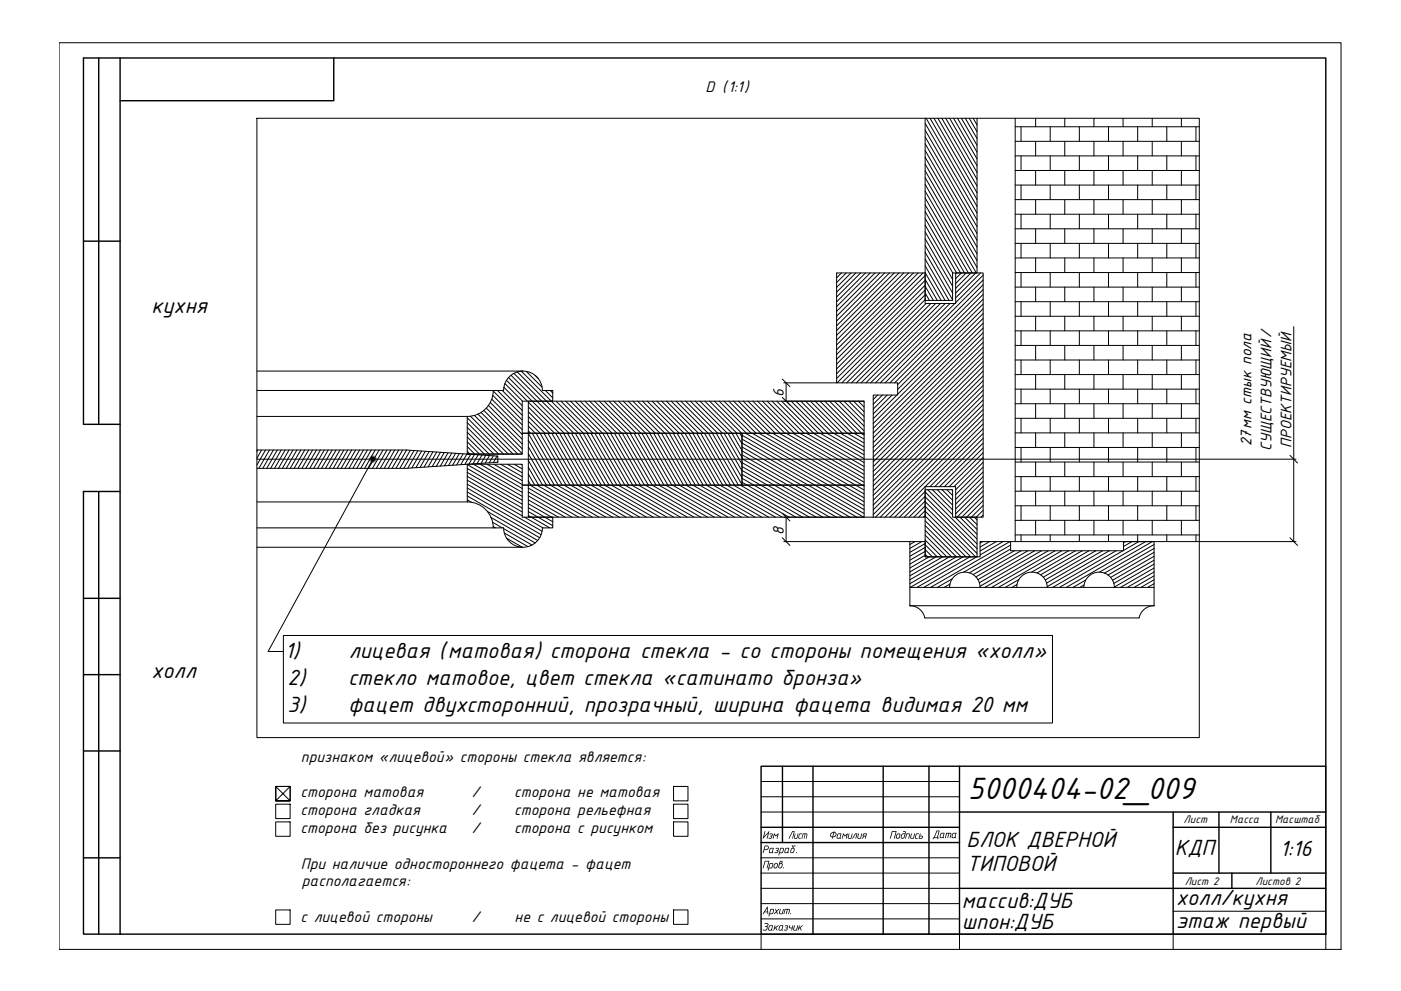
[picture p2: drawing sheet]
<svg xmlns="http://www.w3.org/2000/svg" width="594mm" height="420mm" viewBox="0 0 594 420" stroke-linecap="round" stroke-linejoin="round" font-family="sans-serif">
<g fill="none" stroke="#000" stroke-width=".42">
<path d="M392.3 50.1v77.3h11.6v-11.7h10.4v-65.6M430.5 50.1v179.5h78.1M354.8 115.7h37.5v13h12.9v-13h11.7v103.6h-11.7v-13h-12.9v13h-22v-51.8h10.3v-5.2h-25.8zM108.9 157.3h112.9M108.9 176.6h89.2M209.2 165.6a11 11 0 0 1-11.1 11M224 170.1h142.4v13.6h-145h93.2v22h-93.2h145v13.6h-142.4zM230 165.6h4.4v4.5h-13v22.4h-23.3v-15.9M230 165.6a8.2 8.2 0 0 0-8.2-8.3 8.2 8.2 0 0 0-8.3 8.3h-104.6M108.9 190.8h63.4l38.8 2.6v2.6l-38.8 2.6h-63.4M198.1 192.5h.1M198.1 196.8h.1"/>
<path d="M198.1 192.5h23.3M314.6 183.7h51.8v22h-51.8zM108.9 212.8h89.2M198.1 212.8v-16h23.3v22.5h13v4.5h-4.4M198.1 212.8a11 11 0 0 1 11.1 11M392.3 207.6h11.6v11.7h10.4v16.8h-22zM108.9 232h112.9M230 223.8a8.2 8.2 0 0 1-8.2 8.2 8.2 8.2 0 0 1-8.3-8.2h-104.6M428.5 229.6h2M385.8 249v7.8M385.8 256.8h103.6M402.7 249a6.5 6.5 0 0 1 6.4-6.4 6.5 6.5 0 0 1 6.5 6.4"/>
<path d="M415.6 249h15.5M431.1 249h13M431.1 249a6.5 6.5 0 0 1 6.5-6.4 6.5 6.5 0 0 1 6.5 6.4M444.1 249h28.4M459.6 249a6.5 6.5 0 0 1 6.5-6.4 6.5 6.5 0 0 1 6.4 6.4M472.5 249h16.9v-19.4h-13v3.9h-47.9v-3.9h-12.9v6.5h-23.3v-6.5h-6.5v19.4h29.8M489.4 256.8l-.9 .1a6.5 6.5 0 0 0-5.5 5.1h-90.8a6.5 6.5 0 0 0-6.4-5.2M489.4 249v7.8M489.4 256.8h.1"/>
</g>
<circle cx="385.8" cy="256.8" r=".17" fill="#000"/>
<g fill="none" stroke="#000" stroke-width=".42">
<path d="M25 18.1h543.7v384.4h-543.7zM322.7 331.3h84.2M322.7 337.8h84.2M562.2 324.9v77.6M322.7 344.3h84.2M322.7 363.7h84.2M322.7 370.2h84.2M322.7 376.6h84.2M322.7 383.1h84.2M322.7 389.6h84.2M406.9 396.1v6.4M497.5 396.1v6.4"/>
<path d="M497.5 386.3h64.7M562.2 396.1h-239.5v6.4"/>
</g>
<g fill="none" stroke="#000" stroke-width=".6">
<path d="M41.9 24.6v155.3M50.9 24.6h-15.5v155.3h15.5M50.9 24.6h511.3v371.5h-511.3zM141.5 24.6v18.1h-90.6M35.4 102.2h15.5M41.9 208.4v187.7M50.9 208.4h-15.5v187.7h15.5M35.4 253.7h15.5M35.4 286h15.5M35.4 318.4h15.5M331.8 324.9v32.3M344.7 324.9v71.2"/>
<path d="M374.5 324.9v71.2M393.9 324.9v71.2M406.9 324.9v71.2M562.2 324.9h-239.5v71.2M322.7 350.8h84.2M322.7 357.2h84.2M406.9 344.3h155.3M497.5 350.8h64.7M497.5 344.3v51.8M516.9 344.3v25.9M538.9 344.3v25.9M35.4 363.7h15.5"/>
<path d="M406.9 376.6h155.3M497.5 370.2h64.7M522.4 370.2v6.4"/>
</g>
<g fill="none" stroke="#000" stroke-width=".42">
<path d="M392.3 58l22 38.1M392.3 55.2l22 38.1M392.3 52.3l22 38.1M392.7 50.1l21.6 37.4M394.4 50.1l19.9 34.5M396 50.1l18.3 31.7M397.7 50.1l16.6 28.8M399.4 50.1l14.9 25.9M401 50.1l13.3 23M402.7 50.1l11.6 20.2M404.3 50.1l10 17.3M406 50.1l8.3 14.4"/>
<path d="M407.7 50.1l6.6 11.5M409.3 50.1l5 8.7M411 50.1l3.3 5.8M412.6 50.1l1.7 2.9M430.5 53.7h78.1M430.5 59.9h78.1M433 53.7v6.2M439.1 50.1v3.6M439.1 59.9v6.2M445.3 53.7v6.2M451.5 50.1v3.6M451.5 59.9v6.2"/>
<path d="M457.7 53.7v6.2M463.9 50.1v3.6M463.9 59.9v6.2M470 53.7v6.2M476.2 50.1v3.6M476.2 59.9v6.2M482.4 53.7v6.2M488.6 50.1v3.6M488.6 59.9v6.2M494.8 53.7v6.2M500.9 50.1v3.6M500.9 59.9v6.2"/>
<path d="M507.1 53.7v6.2M392.3 78.2l21.7 37.5M392.3 75.3l22 38.1M392.3 72.4l22 38.1M392.3 69.5l22 38.2M392.3 66.7l22 38.1M392.3 63.8l22 38.1M392.3 60.9l22 38.1M430.5 66.1h78.1M430.5 72.3h78.1M430.5 78.5h78.1M433 66.1v6.2"/>
<path d="M433 78.5v6.1M439.1 72.3v6.2M445.3 66.1v6.2M445.3 78.5v6.1M451.5 72.3v6.2M457.7 66.1v6.2M457.7 78.5v6.1M463.9 72.3v6.2M470 66.1v6.2M470 78.5v6.1M476.2 72.3v6.2M482.4 66.1v6.2"/>
<path d="M482.4 78.5v6.1M488.6 72.3v6.2M494.8 66.1v6.2M494.8 78.5v6.1M500.9 72.3v6.2M507.1 66.1v6.2M507.1 78.5v6.1M392.3 86.8l16.7 28.9M392.3 95.4l11.7 20.3M392.3 89.7l15 26M392.3 81.1l20 34.6M392.3 98.3l11.6 20.2"/>
<path d="M392.3 92.6l13.4 23.1M392.3 83.9l18.4 31.8M430.5 84.6h78.1M430.5 90.8h78.1M430.5 97h78.1M433 90.8v6.2M439.1 84.6v6.2M439.1 97v6.2M445.3 90.8v6.2M451.5 84.6v6.2M451.5 97v6.2M457.7 90.8v6.2"/>
<path d="M463.9 84.6v6.2M463.9 97v6.2M470 90.8v6.2M476.2 84.6v6.2M476.2 97v6.2M482.4 90.8v6.2M488.6 84.6v6.2M488.6 97v6.2M494.8 90.8v6.2M500.9 84.6v6.2M500.9 97v6.2M507.1 90.8v6.2"/>
<path d="M354.8 115.7h.1M356.8 115.7l-2 2.1M358.8 115.7l-4 4.1M360.9 115.7l-6.1 6.1M362.9 115.7l-8.1 8.2M364.9 115.7l-10.1 10.2M367 115.7l-12.2 12.2M369 115.7l-14.2 14.3M371 115.7l-16.2 16.3M373.1 115.7l-18.3 18.3M375.1 115.7l-20.3 20.4M377.1 115.7l-22.3 22.4"/>
<path d="M379.2 115.7l-24.4 24.4M381.2 115.7l-26.4 26.5M383.2 115.7l-28.4 28.5M385.3 115.7l-30.5 30.5M387.3 115.7l-32.5 32.6M389.3 115.7l-34.5 34.6M391.4 115.7l-36.6 36.7M392.3 115.6l6.8 11.8M392.3 109.8l10.1 17.6M392.3 118.4l5.1 9M392.3 112.7l8.5 14.7M392.3 106.9l11.6 20.2"/>
<path d="M392.3 104.1l11.6 20.1M392.3 101.2l11.6 20.2M392.3 116.8l-37.5 37.6M392.3 118.9l-37.5 37.5M405.6 115.7l-.4 .4M407.7 115.7l-2.5 2.4M409.7 115.7l-4.5 4.5M411.7 115.7l-6.5 6.5M413.8 115.7l-8.6 8.5M415.8 115.7l-10.6 10.6M416.9 118.7l-43.6 43.6M416.9 116.7l-11.7 11.6"/>
<path d="M430.5 103.2h78.1M430.5 109.4h78.1M430.5 115.5h78.1M433 103.2v6.2M433 115.5v6.2M439.1 109.4v6.1M445.3 103.2v6.2M445.3 115.5v6.2M451.5 109.4v6.1M457.7 103.2v6.2M457.7 115.5v6.2M463.9 109.4v6.1"/>
<path d="M470 103.2v6.2M470 115.5v6.2M476.2 109.4v6.1M482.4 103.2v6.2M482.4 115.5v6.2M488.6 109.4v6.1M494.8 103.2v6.2M494.8 115.5v6.2M500.9 109.4v6.1M507.1 103.2v6.2M507.1 115.5v6.2M392.3 124.2l1.8 3.2"/>
<path d="M392.3 127.1l.2 .3M392.3 120.9l-37.5 37.6M392.3 123l-37.5 37.5M392.3 125l-37.3 37.3M392.3 121.3l3.5 6.1M392.3 127l-35.3 35.3M392.7 128.7l-33.7 33.6M394.7 128.7l-33.6 33.6M396.7 128.7l-33.6 33.6M398.8 128.7l-33.7 33.6M400.8 128.7l-33.6 33.6M402.8 128.7l-33.6 33.6"/>
<path d="M404.9 128.7l-33.7 33.6M416.9 120.7l-41.6 41.6M416.9 122.8l-39.6 39.5M416.9 126.8l-36.3 36.3M416.9 128.9l-36.3 36.2M416.9 130.9l-36.3 36.2M416.9 124.8l-37.5 37.5M416.9 132.9l-46.6 46.6M416.9 135l-46.6 46.6M416.9 137l-46.6 46.6M416.9 139l-46.6 46.6M430.5 121.7h78.1"/>
<path d="M430.5 127.9h78.1M430.5 134.1h78.1M433 127.9v6.2M439.1 121.7v6.2M439.1 134.1v6.2M445.3 127.9v6.2M451.5 121.7v6.2M451.5 134.1v6.2M457.7 127.9v6.2M463.9 121.7v6.2M463.9 134.1v6.2M470 127.9v6.2"/>
<path d="M476.2 121.7v6.2M476.2 134.1v6.2M482.4 127.9v6.2M488.6 121.7v6.2M488.6 134.1v6.2M494.8 127.9v6.2M500.9 121.7v6.2M500.9 134.1v6.2M507.1 127.9v6.2M216.7 159.1l24.6 24.6M217.9 158.3l25.4 25.4M219.4 157.7l25.9 26"/>
<path d="M221.1 157.4l26.3 26.3M223.2 157.5l6.7 6.6M226.9 159.1l1.3 1.3M416.9 141.1l-46.6 46.6M416.9 143.1l-46.6 46.6M416.9 145.1l-46.6 46.6M416.9 147.2l-46.6 46.6M416.9 149.2l-46.6 46.6M416.9 151.2l-46.6 46.6M416.9 153.3l-46.6 46.6M416.9 155.3l-46.6 46.6M416.9 157.4l-46.6 46.5"/>
<path d="M416.9 159.4l-46.6 46.6M430.5 140.3h78.1M430.5 146.5h78.1M430.5 152.6h78.1M430.5 158.8h78.1M433 140.3v6.2M433 152.6v6.2M439.1 146.5v6.1M439.1 158.8v6.2M445.3 140.3v6.2M445.3 152.6v6.2M451.5 146.5v6.1"/>
<path d="M451.5 158.8v6.2M457.7 140.3v6.2M457.7 152.6v6.2M463.9 146.5v6.1M463.9 158.8v6.2M470 140.3v6.2M470 152.6v6.2M476.2 146.5v6.1M476.2 158.8v6.2M482.4 140.3v6.2M482.4 152.6v6.2M488.6 146.5v6.1"/>
<path d="M488.6 158.8v6.2M494.8 140.3v6.2M494.8 152.6v6.2M500.9 146.5v6.1M500.9 158.8v6.2M507.1 140.3v6.2M507.1 152.6v6.2M198.1 179.2l13.4 13.3M198.1 177.2l15.4 15.3M199.5 176.5l16 16M201.2 176.1l16.4 16.4M202.7 175.6l16.9 16.9"/>
<path d="M204 174.9l17.4 17.4M205.2 174l16.2 16.3M206.2 173l15.2 15.3M207.1 171.9l14.3 14.3M207.9 170.6l13.5 13.6M208.5 169.2l12.9 13M209 167.6l12.4 12.5M209.1 165.8l12.3 12.3M210.9 165.6l10.5 10.5M213 165.6l8.4 8.4M213.7 164.2l7.7 7.8M214.1 162.6l7.5 7.5"/>
<path d="M214.8 161.2l8.8 8.9M215.6 160.1l23.6 23.6M224 176.6l7.1 7.1M224 174.6l9.1 9.1M224 172.5l11.2 11.2M224 178.6l5.1 5.1M224 170.5l13.3 13.2 12.7 22M231.3 165.6l3.1 3.1M233.3 165.6l1.1 1M235.8 170.1l13.6 13.6M237.8 170.1l13.6 13.6M239.9 170.1l13.6 13.6"/>
<path d="M241.9 170.1l13.6 13.6M244 170.1l13.5 13.6M246 170.1l13.6 13.6M248 170.1l13.6 13.6M250.1 170.1l13.5 13.6M252.1 170.1l13.6 13.6M254.1 170.1l13.6 13.6M256.2 170.1l13.5 13.6M258.2 170.1l13.6 13.6M260.2 170.1l13.6 13.6 12.7 22M262.3 170.1l13.5 13.6M264.3 170.1l13.6 13.6"/>
<path d="M266.3 170.1l13.6 13.6M268.4 170.1l13.6 13.6M270.4 170.1l13.6 13.6M272.4 170.1l13.6 13.6M274.5 170.1l13.6 13.6M276.5 170.1l13.6 13.6M278.5 170.1l13.6 13.6M280.6 170.1l13.6 13.6M282.6 170.1l13.6 13.6M284.6 170.1l13.6 13.6M286.7 170.1l13.6 13.6M288.7 170.1l13.6 13.6"/>
<path d="M290.7 170.1l13.6 13.6M292.8 170.1l13.6 13.6M294.8 170.1l13.6 13.6M296.8 170.1l13.6 13.6 4.2 7.4M298.9 170.1l13.6 13.6M300.9 170.1l13.6 13.6M302.9 170.1l13.6 13.6M305 170.1l13.6 13.6M307 170.1l13.6 13.6M309 170.1l13.6 13.6M311.1 170.1l13.6 13.6 41.7 24.1M313.1 170.1l13.6 13.6"/>
<path d="M315.1 170.1l13.6 13.6M317.2 170.1l13.6 13.6M319.2 170.1l13.6 13.6M321.3 170.1l13.5 13.6M323.3 170.1l13.6 13.6M325.3 170.1l13.6 13.6M327.4 170.1l13.5 13.6M329.4 170.1l13.6 13.6M331.4 170.1l13.6 13.6M333.5 170.1l13.5 13.6M335.5 170.1l13.6 13.6M337.5 170.1l13.6 13.6"/>
<path d="M339.6 170.1l13.5 13.6M341.6 170.1l13.6 13.6M343.6 170.1l13.6 13.6M345.7 170.1l13.5 13.6 7.2 4.1M347.7 170.1l13.6 13.6M349.7 170.1l13.6 13.6M351.8 170.1l13.6 13.6M353.8 170.1l12.6 12.6M355.8 170.1l10.6 10.6M357.9 170.1l8.5 8.5M359.9 170.1l6.5 6.5M361.9 170.1l4.5 4.5"/>
<path d="M364 170.1l2.4 2.4M366 170.1l.4 .4M372.2 167.5l-1.9 1.9M374.2 167.5l-3.9 3.9M376.2 167.5l-5.9 5.9M378.3 167.5l-8 8M380.3 167.5l-10 10M416.9 173.6l-45.7 45.7M416.9 175.7l-43.6 43.6M416.9 177.7l-41.6 41.6M416.9 179.7l-39.6 39.6M416.9 161.4l-46.6 46.6"/>
<path d="M416.9 163.5l-46.6 46.5M416.9 165.5l-46.6 46.6M416.9 167.5l-46.6 46.6M416.9 169.6l-46.6 46.5M416.9 171.6l-46.6 46.6M430.5 165h78.1M430.5 171.2h78.1M430.5 177.4h78.1M433 165v6.2M433 177.4v6.1M439.1 171.2v6.2M445.3 165v6.2"/>
<path d="M445.3 177.4v6.1M451.5 171.2v6.2M457.7 165v6.2M457.7 177.4v6.1M463.9 171.2v6.2M470 165v6.2M470 177.4v6.1M476.2 171.2v6.2M482.4 165v6.2M482.4 177.4v6.1M488.6 171.2v6.2M494.8 165v6.2"/>
<path d="M494.8 177.4v6.1M500.9 171.2v6.2M507.1 165v6.2M507.1 177.4v6.1M109.3 190.8l-.4 .6M110.9 190.8l-2 3.5M112.6 190.8l-3.7 6.3M114.3 190.8l-4.5 7.8M115.9 190.8l-4.5 7.8M117.6 190.8l-4.5 7.8M119.2 190.8l-4.4 7.8M120.9 190.8l-4.5 7.8"/>
<path d="M122.6 190.8l-4.5 7.8M124.2 190.8l-4.5 7.8M125.9 190.8l-4.5 7.8M127.5 190.8l-4.4 7.8M129.2 190.8l-4.5 7.8M130.9 190.8l-4.5 7.8M132.5 190.8l-4.5 7.8M134.2 190.8l-4.5 7.8M135.9 190.8l-4.5 7.8M137.5 190.8l-4.5 7.8M139.2 190.8l-4.5 7.8M140.8 190.8l-4.4 7.8"/>
<path d="M142.5 190.8l-4.5 7.8M144.2 190.8l-4.5 7.8M145.8 190.8l-4.5 7.8M147.5 190.8l-4.5 7.8M149.1 190.8l-4.4 7.8M150.8 190.8l-4.5 7.8M152.5 190.8l-4.5 7.8M154.1 190.8l-4.5 7.8M155.8 190.8l-4.5 7.8M157.4 190.8l-4.4 7.8M159.1 190.8l-4.5 7.8M160.8 190.8l-4.5 7.8"/>
<path d="M162.4 190.8l-4.5 7.8M164.1 190.8l-4.5 7.8M165.7 190.8l-4.4 7.8M167.4 190.8l-4.5 7.8M169.1 190.8l-4.5 7.8M170.7 190.8l-4.5 7.8M172.4 190.8l-4.5 7.8M174 190.9l-4.4 7.7M175.6 191l-4.4 7.6M177.2 191.1l-4.3 7.4M178.8 191.2l-4.2 7.2M180.4 191.3l-4 7"/>
<path d="M182 191.4l-3.9 6.8M183.6 191.6l-3.8 6.5M185.2 191.7l-3.6 6.2M186.8 191.8l-3.5 6M188.4 191.9l-3.4 5.8M190 192l-3.3 5.6M191.6 192.1l-3.1 5.4M193.2 192.2l-3 5.2M194.8 192.3l-2.9 5M196.4 192.4l-2.8 4.7M198 192.5l-2.6 4.5M198.1 187.3l5.2 5.2"/>
<path d="M198.1 185.3l7.3 7.2M198.1 183.3l9.3 9.2M198.1 191.4l1.2 1.1M198.1 189.4l3.2 3.1M198.1 181.2l11.3 11.3M198.1 198.6l23.3 13.5M198.1 197l23.3 13.4M199.6 192.6l-2.5 4.3M200.8 196.8l20.6 12M201.2 192.7l-2.4 4.1M202.8 192.8l-2.2 3.9M203.7 196.8l17.7 10.3"/>
<path d="M204.4 192.9l-2.1 3.7M206 193l-2 3.4M206.5 196.8l14.9 8.6M207.6 193.1l-1.9 3.2M209.2 193.3l-1.7 2.9M209.4 196.8l12 7M210.8 193.4l-1.6 2.7M211.1 195.7l-.2 .3M212.3 196.8l9.1 5.3M215.2 196.8l6.2 3.7M218 196.8l3.4 2M220.9 196.8l.5 .3"/>
<path d="M224 198.1l4.4 7.6M224 189.5l9.4 16.2M224 182.7l1 1M224 186.6l11.1 19.1M224 180.7l3 3M224 195.2l6.1 10.5M224 183.7l12.7 22M224 192.3l7.7 13.4M225.7 183.7l12.7 22M227.3 183.7l12.7 22M229 183.7l12.7 22M230.7 183.7l12.7 22"/>
<path d="M232.3 183.7l12.7 22M234 183.7l12.7 22M235.6 183.7l12.7 22M239 183.7l12.7 22M240.6 183.7l12.7 22M242.3 183.7l12.7 22M243.9 183.7l12.7 22M245.6 183.7l12.7 22M247.3 183.7l12.7 22M248.9 183.7l12.7 22M250.6 183.7l12.7 22M252.2 183.7l12.8 22"/>
<path d="M253.9 183.7l12.7 22M255.6 183.7l12.7 22M257.2 183.7l12.7 22M258.9 183.7l12.7 22M260.5 183.7l12.8 22M262.2 183.7l12.7 22M263.9 183.7l12.7 22M265.5 183.7l12.7 22M267.2 183.7l12.7 22M268.9 183.7l12.7 22M270.5 183.7l12.7 22M272.2 183.7l12.7 22"/>
<path d="M275.5 183.7l12.7 22M277.2 183.7l12.7 22M278.8 183.7l12.7 22M280.5 183.7l12.7 22M282.1 183.7l12.7 22M283.8 183.7l12.7 22M285.5 183.7l12.7 22M287.1 183.7l12.7 22M288.8 183.7l12.7 22M290.4 183.7l12.7 22M292.1 183.7l12.7 22M293.8 183.7l12.7 22"/>
<path d="M295.4 183.7l12.8 22 23.5 13.6M297.1 183.7l12.7 22M298.7 183.7l12.8 22M300.4 183.7l12.7 22M302.1 183.7l12.5 21.7M303.7 183.7l10.9 18.9M305.4 183.7l9.2 16M307.1 183.7l7.5 13.1M308.7 183.7l5.9 10.2M312 183.7l2.6 4.5M313.7 183.7l.9 1.6M314.6 199.5l34.4 19.8"/>
<path d="M314.6 184.5l51.8 29.9M314.6 187.8l51.8 29.9M314.6 197.8l37.2 21.5M314.6 191.1l48.7 28.2M314.6 194.5l43 24.8M314.6 192.8l45.9 26.5M314.6 186.2l51.8 29.9M314.6 196.1l40.1 23.2M314.6 189.5l51.6 29.8M316.1 183.7l50.3 29M319 183.7l47.4 27.4M321.8 183.7l44.6 25.7"/>
<path d="M327.6 183.7l38.8 22.4M330.5 183.7l35.9 20.7M333.3 183.7l33.1 19.1M336.2 183.7l30.2 17.4M339.1 183.7l27.3 15.8M342 183.7l24.4 14.1M344.8 183.7l21.6 12.4M347.7 183.7l18.7 10.8M350.6 183.7l15.8 9.1M353.5 183.7l12.9 7.4M356.3 183.7l10.1 5.8M362.1 183.7l4.3 2.5"/>
<path d="M365 183.7l1.4 .8M416.9 181.8l-37.5 37.5M416.9 196l-11.7 11.6M416.9 198l-11.7 11.7M416.9 183.8l-22.6 22.5M416.9 185.8l-20.5 20.5M416.9 187.9l-18.5 18.4M416.9 189.9l-16.4 16.4M416.9 191.9l-14.4 14.4M416.9 194l-12.4 12.3M430.5 183.5h78.1M430.5 189.7h78.1"/>
<path d="M430.5 195.9h78.1M433 189.7v6.2M439.1 183.5v6.2M439.1 195.9v6.2M445.3 189.7v6.2M451.5 183.5v6.2M451.5 195.9v6.2M457.7 189.7v6.2M463.9 183.5v6.2M463.9 195.9v6.2M470 189.7v6.2M476.2 183.5v6.2"/>
<path d="M476.2 195.9v6.2M482.4 189.7v6.2M488.6 183.5v6.2M488.6 195.9v6.2M494.8 189.7v6.2M500.9 183.5v6.2M500.9 195.9v6.2M507.1 189.7v6.2M198.1 211.9l1.8 1.1M198.1 206.9l31.8 18.3M198.1 210.3l30.7 17.7M198.1 208.6l31.4 18.1"/>
<path d="M198.1 202l23.3 13.4M198.1 200.3l23.3 13.4M198.1 205.3l23.3 13.4M198.1 203.6l23.3 13.5M206.7 216.8l21.3 12.4M208.2 219.4l18.7 10.8M222.4 219.3l7.8 4.5M224 211.9l12.8 7.4M224 215.2l10.4 6M224 208.6l18.5 10.7M224 218.6l9.1 5.2M224 203.8l1.1 1.9"/>
<path d="M224 206.9l21.4 12.4M224 216.9l10.4 6M224 210.3l15.6 9M224 201l2.8 4.7M224 213.6l10.4 6M224.7 205.7l23.6 13.6M227.6 205.7l23.6 13.6M230.5 205.7l23.5 13.6M233.4 205.7l23.5 13.6M236.2 205.7l23.6 13.6M239.1 205.7l23.6 13.6M242 205.7l23.5 13.6"/>
<path d="M244.9 205.7l23.5 13.6M247.7 205.7l23.6 13.6M250.6 205.7l23.6 13.6M253.5 205.7l23.5 13.6M256.4 205.7l23.5 13.6M259.3 205.7l23.5 13.6M262.1 205.7l23.6 13.6M265 205.7l23.5 13.6M267.9 205.7l23.5 13.6M270.8 205.7l23.5 13.6M273.6 205.7l23.6 13.6M276.5 205.7l23.6 13.6"/>
<path d="M279.4 205.7l23.5 13.6M282.3 205.7l23.5 13.6M285.1 205.7l23.6 13.6M288 205.7l23.6 13.6M290.9 205.7l23.5 13.6M293.8 205.7l23.5 13.6M296.7 205.7l23.5 13.6M299.5 205.7l23.6 13.6M302.4 205.7l23.5 13.6M305.3 205.7l23.5 13.6M311 205.7l23.6 13.6M313.9 205.7l23.6 13.6"/>
<path d="M314.6 202.8l28.6 16.5M314.6 201.1l31.5 18.2M314.6 204.4l25.7 14.9M392.3 214.5l-4.8 4.8M392.3 214.7l21.4 21.4M392.3 216.5l-2.8 2.8M392.3 218.6l-.7 .7M392.3 208.6l22 22M392.3 212.7l22 22M392.3 210.6l22 22M392.3 208.4l-10.9 10.9M392.3 218.8l17.3 17.3"/>
<path d="M392.3 210.4l-8.9 8.9M392.3 212.5l-6.8 6.8M392.3 216.7l19.4 19.4M393.4 207.6l10.5 10.6M395.4 207.6l8.5 8.6M397.4 207.6l6.5 6.5M399.5 207.6l4.4 4.5M401.5 207.6l2.4 2.5M403.5 207.6l.4 .4M405 219.3l9.3 9.3M407 219.3l7.3 7.2M409.1 219.3l5.2 5.2"/>
<path d="M411.1 219.3l3.2 3.2M413.1 219.3l1.2 1.1M416.9 200.1l-11.7 11.6M416.9 202.1l-11.7 11.6M416.9 204.1l-11.7 11.7M416.9 206.2l-11.7 11.6M416.9 208.2l-11.1 11.1M416.9 210.2l-9.1 9.1M416.9 212.3l-7 7M416.9 214.3l-5 5M416.9 216.3l-3 3M416.9 218.4l-.9 .9"/>
<path d="M430.5 202.1h78.1M430.5 208.3h78.1M430.5 214.4h78.1M433 202.1v6.2M433 214.4v6.2M439.1 208.3v6.1M445.3 202.1v6.2M445.3 214.4v6.2M451.5 208.3v6.1M457.7 202.1v6.2M457.7 214.4v6.2M463.9 208.3v6.1"/>
<path d="M470 202.1v6.2M470 214.4v6.2M476.2 208.3v6.1M482.4 202.1v6.2M482.4 214.4v6.2M488.6 208.3v6.1M494.8 202.1v6.2M494.8 214.4v6.2M500.9 208.3v6.1M507.1 202.1v6.2M507.1 214.4v6.2M208.9 221.4l4.1 2.4"/>
<path d="M209.1 223.2l1 .6M213.6 224.1l12 7M213.8 226l10.1 5.8M214.8 228.2l6.7 3.8M388 229.6l-2.2 1.3M390.8 229.6l-5 2.9M392.3 231l5.1 5.1M392.3 228.9l7.2 7.2M392.3 226.9l9.2 9.2M392.3 224.9l11.2 11.2M392.3 222.8l13.3 13.3M392.3 220.8l15.3 15.3"/>
<path d="M392.3 235l1.1 1.1M392.3 230.4l-6.5 3.8M392.3 232.1l-6.5 3.7M392.3 233.8l-6.5 3.7M392.3 235.4l-6.5 3.8M392.3 233l3.1 3.1M394 236.1l-8.2 4.7M396.9 236.1l-11.1 6.4M399.8 236.1l-14 8M402.6 236.1l-16.8 9.7M405.5 236.1l-19.7 11.4M408.4 236.1l-22.4 12.9"/>
<path d="M411.3 236.1l-22.4 12.9M414.1 236.1l-22.4 12.9M416.7 229.6l-1.1 .7M419.6 229.6l-4 2.3M422.5 229.6l-6.9 4M425.4 229.6l-9.8 5.7M428.2 229.6l-33.6 19.4M428.5 232.8l-17.4 10.1M428.5 231.1l-19.8 11.5M430.1 233.5l-17.5 10.1M430.5 220.6h78.1M430.5 226.8h78.1"/>
<path d="M433 226.8v2.8M433 233.5l-19.2 11.1M435.9 233.5l-21.2 12.2M438.8 233.5l-23.5 13.6M439.1 220.6v6.2M441.6 233.5l-26 15.1M444.5 233.5l-26.9 15.5M445.3 226.8v2.8M447.4 233.5l-26.9 15.5M450.3 233.5l-26.9 15.5M451.5 220.6v6.2M453.2 233.5l-15.7 9.1"/>
<path d="M456 233.5l-16.3 9.4M457.7 226.8v2.8M458.9 233.5l-17.7 10.2M461.8 233.5l-19.4 11.2M463.9 220.6v6.2M464.7 233.5l-21.5 12.4M467.5 233.5l-23.7 13.7M470 226.8v2.8M470.4 233.5l-26.3 15.2M473.3 233.5l-26.9 15.5M476.2 233.5l-26.9 15.5M476.2 220.6v6.2"/>
<path d="M477.1 229.6l-.7 .4M480 229.6l-3.6 2.1M482.4 226.8v2.8M482.9 229.6l-6.5 3.8M485.8 229.6l-33.7 19.4M488.6 220.6v6.2M488.6 229.6l-22.4 13M489.4 235.8l-17.6 10.2M489.4 237.5l-17.1 9.9M489.4 239.2l-16.9 9.7M489.4 232.5l-19.5 11.3M489.4 234.2l-18.4 10.6"/>
<path d="M489.4 230.9l-21 12.1M494.8 226.8v2.8M500.9 220.6v6.2M507.1 226.8v2.8M402.8 247.6l-2.4 1.4M403.8 245.4l-6.3 3.6M431.2 247.8l-2.1 1.2M432.1 245.7l-5.9 3.3M459.7 248l-1.8 1M460.4 245.9l-5.4 3.1M489.4 244.2l-8.5 4.8M489.4 245.8l-5.6 3.2"/>
<path d="M489.4 247.5l-2.7 1.5M489.4 240.8l-14.2 8.2M489.4 242.5l-11.4 6.5"/>
</g>
<path d="M108.9 50.1h399.7v262.6h-399.7z" fill="none" stroke="#000" stroke-width=".42"/>
<path d="M548.6 138.5v91.1M332.4 170.1h34M332.4 162.3h22.4M333.3 162.3v7.8M108.9 194.7h440.7M332.4 219.3h37.9M333.3 219.3v10.3M332.4 229.6h53.4M508.6 229.6h41" fill="none" stroke="#000" stroke-width=".42"/>
<path d="M331.7 160.7l3.3 3.2M331.7 168.5l3.3 3.2M158.1 194.7l-44.4 81.5h6.5M547 193.1l3.2 3.2M331.7 217.7l3.3 3.2M331.7 228l3.3 3.2M547 228l3.2 3.2M120.2 269.4h326.1v37.1h-326.1z" fill="none" stroke="#000" stroke-width=".42"/>
<path d="M116.9 333.4h6.1v6.1h-6.1zM123 333.4v6.1h-6.1v-6.1h6.1l-6.1 6.1h6.1l-6.1-6.1v6.1M285.6 333.4h6.1v6.1h-6.1zM116.9 341h6.1v6.1h-6.1zM116.9 348.5h6.1v6.1h-6.1zM285.6 341h6.1v6.1h-6.1zM285.6 348.5h6.1v6.1h-6.1zM116.9 385.8h6.1v6.1h-6.1zM285.6 385.8h6.1v6.1h-6.1z" fill="none" stroke="#000" stroke-width=".42"/>
<g fill="#000" stroke="#000" stroke-width=".42">
<path d="M158.3 194.3l-.2 .4z"/>
<path d="M157.7 194.6l.4 .1zM157.7 194.7h.4zM157.8 194.8l.3-.1z"/>
<path d="M157.8 194.9l.3-.2zM158.1 194.7l-.2 .3zM158.1 194.7l-.2 .3z"/>
<path d="M157.8 194.4l.3 .3zM157.8 194.5l.3 .2zM157.7 194.5l.4 .2z"/>
<path d="M158.1 194.7v.4zM158.1 194.7l.1 .4zM158.1 194.7l.1 .4z"/>
<path d="M158 194.3l.1 .4zM157.9 194.3l.2 .4zM157.8 194.4l.3 .3z"/>
<path d="M158.1 194.7l.2 .3zM158.1 194.7l.3 .2zM158.1 194.7l.3 .2z"/>
<path d="M158.2 194.3l-.1 .4zM158.1 194.3v.4zM158.1 194.3v.4z"/>
<path d="M158.1 194.7l.4 .1zM158.1 194.7h.4zM158.1 194.7h.4z"/>
<path d="M158.1 194.7l.4-.1zM158.1 194.7l.4-.2zM158.4 194.4l-.3 .3z"/>
</g>
<text font-size="14.1" x="410.6" y="338.6">5000404-02_009</text>
<g font-size="10">
<text x="64.2" y="132.5">кухня</text>
<text x="120.8" y="279.1">1)</text>
<text x="147.9" y="279.1">лицевая (матовая) сторона стекла - со стороны помещения «холл»</text>
<text x="64.2" y="287.5">холл</text>
<text x="122" y="290.6">2)</text>
<text x="147.6" y="290.6">стекло матовое, цвет стекла «сатинато бронза»</text>
<text x="122" y="302">3)</text>
<text x="147.6" y="302">фацет двухсторонний, прозрачный, ширина фацета видимая 20 мм</text>
<text x="409.9" y="359">БЛОК ДВЕРНОЙ</text>
<text x="498.2" y="362.5">КДП</text>
<text x="542.7" y="363">1:16</text>
<text x="409.9" y="369.4">ТИПОВОЙ</text>
<text x="498.8" y="383.9">холл/кухня</text>
<text x="407.9" y="384.9">массив:ДУБ</text>
<text x="407.9" y="394">шпон:ДУБ</text>
<text x="498.8" y="393.6">этаж первый</text>
</g>
<g font-size="7">
<text x="299.1" y="38.8">D (1:1)</text>
<text x="332.4" y="168.3" transform="rotate(-90 332.4 168.3)">6</text>
<text x="530.7" y="189.2" transform="rotate(-90 530.7 189.2)">27мм стык пола</text>
<text x="539.2" y="191.2" transform="rotate(-90 539.2 191.2)">СУЩЕСТВУЮЩИЙ/</text>
<text x="547.6" y="190" transform="rotate(-90 547.6 190)">ПРОЕКТИРУЕМЫЙ</text>
<text x="332.4" y="226.7" transform="rotate(-90 332.4 226.7)">8</text>
<text x="127.6" y="322.9">признаком «лицевой» стороны стекла является:</text>
<text x="127.4" y="338">сторона матовая</text>
<text x="200.1" y="338">/</text>
<text x="218.1" y="338">сторона не матовая</text>
<text x="127.4" y="345.6">сторона гладкая</text>
<text x="200.1" y="345.6">/</text>
<text x="218.1" y="345.6">сторона рельефная</text>
<text x="127.4" y="353.1">сторона без рисунка</text>
<text x="200.1" y="353.1">/</text>
<text x="218.1" y="353.1">сторона с рисунком</text>
<text x="127.6" y="368.2">При наличие одностороннего фацета - фацет</text>
<text x="128" y="375.8">располагается:</text>
<text x="127.4" y="390.9">с лицевой стороны</text>
<text x="200.1" y="390.9">/</text>
<text x="218.2" y="390.9">не с лицевой стороны</text>
</g>
<g font-size="5">
<text x="501.9" y="349.1">Лист</text>
<text x="521.5" y="349.1">Масса</text>
<text x="540.7" y="349.1">Масштаб</text>
<text x="323.1" y="355.6">Изм</text>
<text x="334.1" y="355.6">Лист</text>
<text x="351.2" y="355.6">Фамилия</text>
<text x="377" y="355.6">Подпись</text>
<text x="395.3" y="355.4">Дата</text>
<text x="323.1" y="361.7">Разраб.</text>
<text x="323.1" y="368.2">Пров.</text>
<text x="502.3" y="375">Лист 2</text>
<text x="532.4" y="375">Листов 2</text>
<text x="323.1" y="387.6">Архит.</text>
<text x="323" y="394.6">Заказчик</text>
</g>
</svg>
